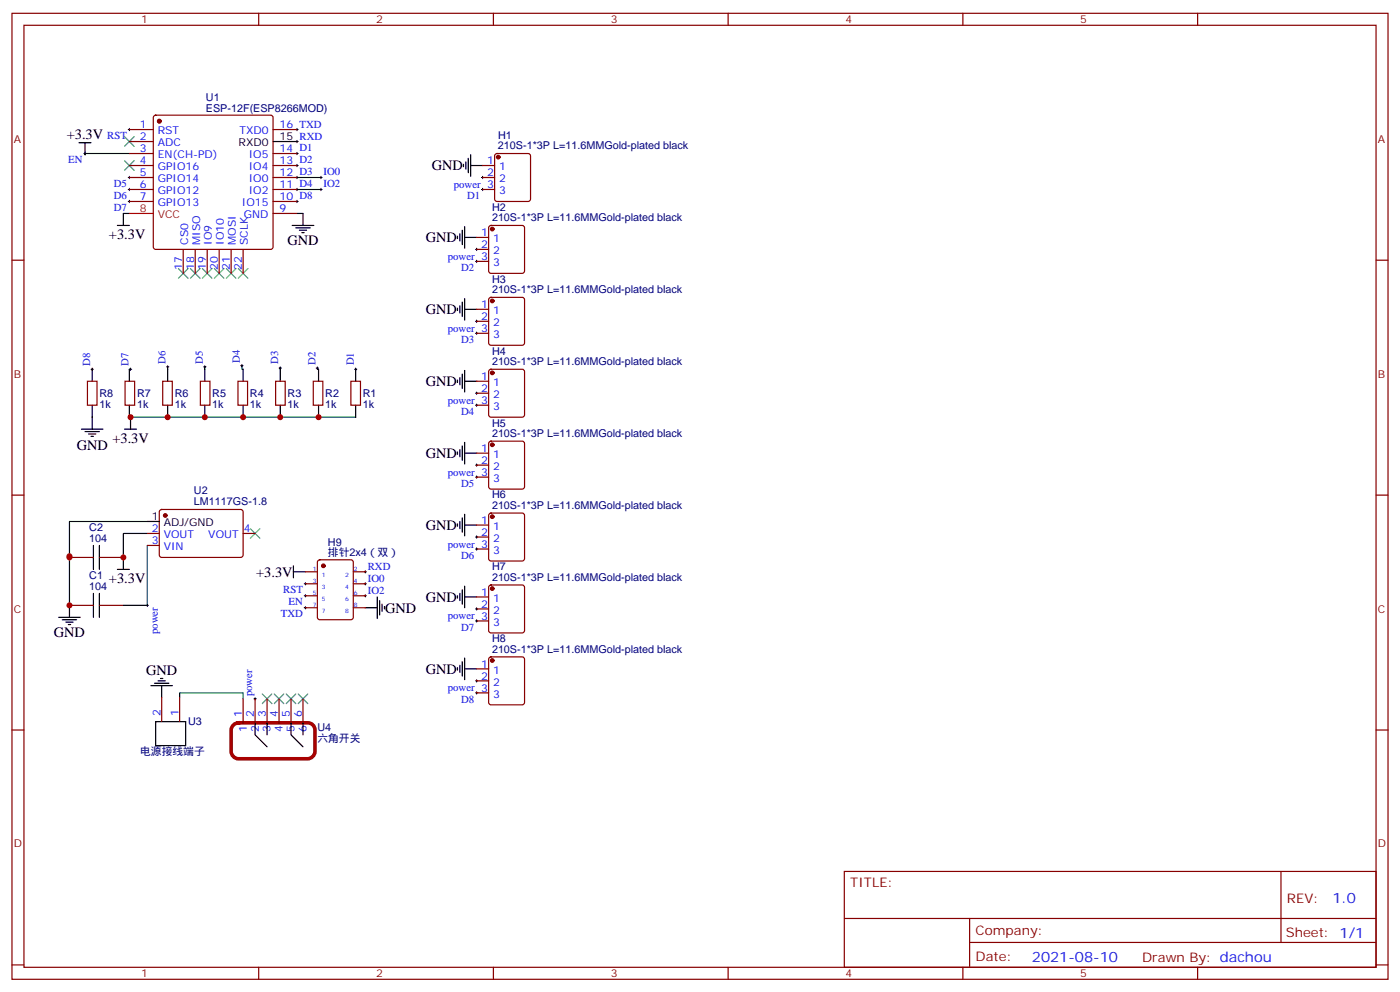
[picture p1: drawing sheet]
<svg xmlns="http://www.w3.org/2000/svg" width="412mm" height="292mm" viewBox="0 0 412 292" stroke-linecap="round" stroke-linejoin="round" font-family="sans-serif">
<g fill="none" stroke="#870000" stroke-width=".35">
<path d="M3.5 3.9h405.4v284.4h-405.4zM7.1 7.4h398.2v277.3h-398.2zM76.2 3.9v3.5M145.3 3.9v3.5M214.5 3.9v3.5M283.6 3.9v3.5M352.8 3.9v3.5M3.5 76.6h3.6M405.3 76.6h3.6M3.5 145.7h3.6M405.3 145.7h3.6M90 168.3h3.5"/>
<path d="M90 171.8h3.5M90 175.4h3.5M90 178.9h3.5M93.7 165l.5-.2h9.2l.6 .4 .1 16.5-.5 .7h-9.4l-.7-.4v-16.5zM104.1 168.3h3.5M104.1 171.8h3.5M104.1 175.4h3.5M104.1 178.9h3.5M3.5 214.9h3.6M405.3 214.9h3.6M248.7 256.5h156.6v28.2h-156.6zM377.3 256.5v20.9"/>
<path d="M248.7 270.4h156.5M285.6 277.4h119.6M285.6 270.4v14.1M3.5 284h3.6M76.2 284.7v3.6M145.3 284.7v3.6M214.5 284.7v3.6M283.6 284.7v3.6M352.8 284.7v3.6M405.3 284h3.6"/>
</g>
<g fill="none" stroke="#000" stroke-width=".29">
<path d="M37.7 38.1h.8M38.1 37.8v.7M87.1 38.1h.7M87.5 37.8v.7M24.7 45.2h.7M25 44.8v.7M87.1 41.7h.7M87.5 41.3v.7M94.2 55.8h.7M94.2 52.2h.7M94.5 51.9v.7M94.5 55.4v.7"/>
<path d="M89.6 178.9h.7M89.6 175.4h.7M89.6 171.8h.7M90 171.5v.7M90 175v.7M90 178.5v.7M107.2 175.4h.7M107.2 171.8h.7M107.2 168.3h.7M107.6 168v.7M107.6 171.5v.7M107.6 175v.7"/>
</g>
<path d="M38.1 45.2h-13.1v.3M87.5 55.8h7M87.5 52.2h7M43.4 153.5h-22.9v10.6" fill="none" stroke="#008700" stroke-width=".35"/>
<path d="M23.3 42h3.5M25 42v3.5M27.5 160.5v7.1M86.4 168.3h3.6M86.4 166.5v3.6M107.6 178.9h3.5M111.1 175.7v6.4M111.8 176.8v4.2M112.5 177.8v2.2M113.2 178.5v.7" fill="none" stroke="#000" stroke-width=".35"/>
<circle cx="95.2" cy="166.5" r=".53" fill="#870000" stroke="#870000" stroke-width=".35"/>
<path d="M29.3 160.5v7.1z" fill="#f00" stroke="#000" stroke-width=".35"/>
<path d="M20.5 164.1h7M29.3 164.1h7" fill="none" stroke="#870000" stroke-width=".35"/>
<path d="M20.5 163.7v14.5" fill="none" stroke="#008700" stroke-width=".35"/>
<path d="M27.5 174.7v7" fill="none" stroke="#000" stroke-width=".35"/>
<path d="M29.3 174.7v7z" fill="#f00" stroke="#000" stroke-width=".35"/>
<g fill="none" stroke="#870000" stroke-width=".35">
<path d="M38.1 38.1h7.1M45.4 34.1l.5-.2h33.8l.5 .2 .2 .5v38.1l-.2 .5-.5 .2h-33.8l-.5-.2-.2-.5v-38.1zM80.4 38.1h7.1M38.1 48.7h7.1M38.1 52.2h7.1M38.1 55.8h7.1M38.1 41.7h7.1M38.1 45.2h7.1M38.1 59.3h7.1M80.4 48.7h7.1M80.4 52.2h7.1M80.4 55.8h7.1"/>
<path d="M80.4 45.2h7.1M80.4 59.3h7.1M142.2 48.7h3.5M142.2 52.2h3.5M142.2 55.8h3.5M145.9 45.4l.5-.2h9.2l.5 .2 .2 .5v12.7l-.3 .5-.4 .2h-9.2l-.5-.2-.2-.5v-12.7zM54 73.4v7.1M57.5 73.4v7.1M61 73.4v7.1M64.6 73.4v7.1M68.1 73.4v7.1M71.6 73.4v7.1"/>
<path d="M80.4 62.8h7.1M140.4 69.9h3.5M140.4 73.4h3.5M140.4 76.9h3.5M144.2 66.6l.4-.2h9.2l.5 .2 .2 .5v12.7l-.2 .5-.5 .2h-9.2l-.5-.3-.2-.4v-12.7zM140.4 91.1h3.5M140.4 94.6h3.5M140.4 98.1h3.5M144.2 87.7l.4-.2h9.2l.5 .2 .2 .5v12.7l-.2 .5-.5 .2h-9.2l-.5-.2-.2-.5v-12.7zM25.8 112.2h2.8v7.1h-2.8zM36.8 112.2h2.9v7.1h-2.9zM47.9 112.2h2.9v7.1h-2.9z"/>
<path d="M59 112.2h2.8v7.1h-2.8zM70.1 112.2h2.8v7.1h-2.8zM81.2 112.2h2.8v7.1h-2.8zM92.3 112.2h2.8v7.1h-2.8zM103.4 112.2h2.8v7.1h-2.8zM140.4 112.2h3.5M140.4 115.7h3.5M140.4 119.3h3.5M144.2 108.9l.4-.2h9.2l.5 .2 .2 .5v12.7l-.2 .5-.5 .2h-9.2l-.5-.2-.2-.5v-12.7zM140.4 133.4h3.5M140.4 136.9h3.5M144.2 130.1l.4-.2h9.2l.5 .2 .2 .5v12.7l-.2 .5-.5 .2h-9.2l-.5-.3-.2-.4v-12.7z"/>
<path d="M43.4 157h3.5M47.2 150.2l.4-.2h23.6l.4 .7-.1 12.9-.6 .5-23.5-.1-.5-.6v-12.7zM71.6 157h3.5M140.4 154.6h3.5M140.4 158.1h3.5M140.4 140.4h3.5M144.2 151.2l.4-.2h9.2l.5 .2 .2 .5v12.7l-.2 .5-.5 .2h-9.2l-.5-.2-.2-.5v-12.7zM20.5 178.2h7M29.3 178.2h7M43.4 160.5h3.5M140.4 175.7h3.5M140.4 179.2h3.5"/>
<path d="M140.4 161.6h3.5M144.2 172.4l.4-.2h9.2l.5 .2 .2 .5v12.7l-.2 .5-.5 .2h-9.2l-.5-.2-.2-.5v-12.7zM140.4 196.9h3.5M140.4 182.8h3.5M144.2 193.6l.4-.2h9.2l.5 .2 .2 .5v12.7l-.2 .5-.5 .2h-9.2l-.5-.3-.2-.4v-12.7zM47.6 205.4v7M52.9 205.4v7M71.6 205.7v7.1M75.1 205.7v7.1M78.7 205.7v7.1M82.2 205.7v7.1M85.7 205.7v7.1"/>
<path d="M89.3 205.7v7.1M140.4 200.4h3.5M140.4 203.9h3.5"/>
</g>
<g fill="none" stroke="#3c3" stroke-width=".35">
<path d="M36.7 47.3l2.8 2.8M36.7 40.3l2.8 2.8M39.5 47.3l-2.8 2.8M39.5 40.3l-2.8 2.8M52.6 79.1l2.8 2.8M55.4 79.1l-2.8 2.8M56.1 79.1l2.8 2.8M58.9 79.1l-2.8 2.8M59.6 79.1l2.8 2.8M62.4 79.1l-2.8 2.8M63.1 79.1l2.9 2.8M66 79.1l-2.9 2.8"/>
<path d="M66.7 79.1l2.8 2.8M69.5 79.1l-2.8 2.8M70.2 79.1l2.8 2.8M73 79.1l-2.8 2.8M73.7 155.6l2.9 2.8M76.6 155.6l-2.9 2.8M77.3 204.3l2.8 2.8M80.1 204.3l-2.8 2.8M80.8 204.3l2.8 2.8M83.6 204.3l-2.8 2.8M84.3 204.3l2.8 2.8M87.1 204.3l-2.8 2.8"/>
<path d="M87.8 204.3l2.9 2.8M90.7 204.3l-2.9 2.8"/>
</g>
<path d="M36.3 62.8h1.8M87.5 62.8h1.8M38.1 108.7h.4M49.4 108v.7M60.3 108v.7M71.3 107.6v1.1h.3M82.5 108.3v.4M93.5 108.3v.4h.3M38.1 122.8h66.7M43.4 157h-7.1v7.1M43.4 160.5v17.7h-7.1M52.9 205.4v-1.5h18.7v1.8" fill="none" stroke="#008700" stroke-width=".35"/>
<g fill="none" stroke="#000" stroke-width=".29">
<path d="M37.7 59.3h.8M37.7 55.8h.8M37.7 52.2h.8M38.1 51.9v.7M38.1 55.4v.7M38.1 58.9v.8M87.1 59.3h.7M87.1 55.8h.7M87.1 52.2h.7M87.1 48.7h.7M87.1 45.2h.7M87.5 44.8v.7"/>
<path d="M87.5 48.4v.7M87.5 51.9v.7M87.5 55.4v.7M87.5 58.9v.8M141.8 55.8h.7M141.8 52.2h.7M142.2 51.9v.7M142.2 55.4v.7M140.1 76.9h.7M140.1 73.4h.7M140.4 73.1v.7M140.4 76.6v.7"/>
<path d="M140.1 98.1h.7M140.1 94.6h.7M140.4 94.2v.7M140.4 97.8v.7M26.8 108.7h.7M27.2 108.3v.7M38.1 108.7h.7M38.5 108.3v.7M49 108h.7M49.4 107.6v.7M60 108h.7M60.3 107.6v.7"/>
<path d="M70.9 107.6h.7M71.3 107.3v.7M82.2 108.3h.7M82.5 108v.7M93.1 108.3h.7M93.5 108v.7M104.4 108.7h.7M104.8 108.3v.7M140.1 119.3h.7M140.1 115.7h.7M140.4 115.4v.7M140.4 118.9v.7"/>
<path d="M140.1 136.9h.7M140.4 136.6v.7M140.1 140.4h.7M140.1 158.1h.7M140.4 140.1v.7M140.4 157.7v.7M43 178.2h.7M43.4 177.8v.7M140.1 161.6h.7M140.1 179.2h.7M140.4 161.3v.7M140.4 178.9v.7"/>
<path d="M140.1 182.8h.7M140.4 182.4v.7M74.8 205.7h.7M75.1 205.4v.7M140.1 203.9h.7M140.1 200.4h.7M140.4 200.1v.7M140.4 203.6v.7"/>
</g>
<g fill="none" stroke="#000" stroke-width=".35">
<path d="M80.4 41.7h7.1M136.5 48.4v.7M137.2 47.7v2.1M137.9 46.6v4.2M138.6 48.7h3.6M138.6 45.5v6.4M34.6 66.4h3.5M36.3 62.8v3.6M86.1 66.4h6.3M87.1 67.1h4.3M88.2 67.8h2.1M88.9 68.5h.7"/>
<path d="M89.3 62.8v3.6M134.8 69.5v.7M135.5 68.8v2.1M136.2 67.8v4.2M136.9 66.7v6.4M136.9 69.9h3.5M134.8 90.7v.7M135.5 90v2.1M136.2 88.9v4.3M136.9 87.9v6.3M136.9 91.1h3.5M27.2 108.7v3.5"/>
<path d="M27.2 119.3v7M38.1 108.7v3.5M38.1 119.3v3.5M49.4 108.7v3.5M49.4 119.3v3.5M60.3 108.7v3.5M60.3 119.3v3.5M71.6 108.7v3.5M71.6 119.3v3.5M82.5 108.7v3.5M82.5 119.3v3.5M93.8 108.7v3.5"/>
<path d="M93.8 119.3v3.5M104.8 108.7v3.5M104.8 119.3v3.5M134.8 111.9v.7M135.5 111.2v2.1M136.2 110.1v4.2M136.9 109v6.4M136.9 112.2h3.5M24 126.3h6.3M25 127h4.3M26.1 127.7h2.1M26.8 128.4h.7"/>
<path d="M36.7 126.3h3.5M38.5 122.8v3.5M134.8 133v.7M135.5 132.3v2.1M136.2 131.3v4.2M136.9 130.2v6.4M136.9 133.4h3.5M43.4 153.5h3.5M134.8 154.2v.7M135.5 153.5v2.1M136.2 152.4v4.3M136.9 151.4v6.3"/>
<path d="M136.9 154.6h3.5M20.5 178.2v3.5M34.6 167.6h3.5M36.3 164.1v3.5M134.8 175.4v.7M135.5 174.7v2.1M136.2 173.6v4.2M136.9 172.5v6.4M136.9 175.7h3.5M17.3 181.7h6.3M18.3 182.4h4.3M19.4 183.1h2.1"/>
<path d="M20.1 183.8h.7M47.3 199.7h.7M134.8 196.5v.7M135.5 195.8v2.1M136.2 194.8v4.2M136.9 196.9h3.5M136.9 193.7v6.4M44.4 201.8h6.4M45.5 201.1h4.2M45.9 212.4h8.8v7.1h-8.8zM46.6 200.4h2.1M47.6 201.8v3.6"/>
<path d="M75.1 212.8v3.5l3.6 3.5M78.7 212.8v3.5M85.7 212.8v3.5l3.6 3.5M89.3 212.8v3.5"/>
</g>
<g fill="#870000" stroke="#870000" stroke-width=".35">
<circle cx="145" cy="194.4" r=".53"/>
<circle cx="145" cy="173.2" r=".53"/>
<circle cx="145" cy="152.1" r=".53"/>
<circle cx="145" cy="130.9" r=".53"/>
<circle cx="145" cy="109.7" r=".53"/>
<circle cx="145" cy="88.6" r=".53"/>
<circle cx="145" cy="67.4" r=".53"/>
<circle cx="146.8" cy="46.2" r=".53"/>
<circle cx="48.7" cy="151.7" r=".53"/>
<circle cx="46.9" cy="35.7" r=".53"/>
</g>
<path d="M68.8 213.4l1.4-.6h20.5a2.12 2.12 0 0 1 2.1 2.1v6.3a2.27 2.27 0 0 1-2.1 2.1h-20.5a2.27 2.27 0 0 1-2.1-2.1v-6.3l.1-.6z" fill="none" stroke="#900" stroke-width="1.1"/>
<path d="M38.1 62.8h7.1" fill="none" stroke="#f00" stroke-width=".35"/>
<g fill="#c00">
<circle cx="20.5" cy="178.2" r=".88"/>
<circle cx="20.5" cy="164.1" r=".88"/>
<circle cx="20.5" cy="163.7" r=".88"/>
<circle cx="36.3" cy="164.1" r=".88"/>
<circle cx="38.5" cy="122.8" r=".88"/>
<circle cx="49.4" cy="122.8" r=".88"/>
<circle cx="60.3" cy="122.8" r=".88"/>
<circle cx="71.6" cy="122.8" r=".88"/>
<circle cx="82.6" cy="122.8" r=".88"/>
<circle cx="93.8" cy="122.8" r=".88"/>
</g>
<g font-size="4.2">
<text x="19.7" y="41">+3.3V</text>
<text x="127.2" y="50.1">GND</text>
<text x="32.1" y="70.4">+3.3V</text>
<text x="125.4" y="71.3">GND</text>
<text x="84.7" y="72">GND</text>
<text x="125.4" y="92.5">GND</text>
<text x="125.4" y="113.6">GND</text>
<text x="33.1" y="130.3">+3.3V</text>
<text x="22.6" y="132.4">GND</text>
<text x="125.4" y="134.8">GND</text>
<text x="125.4" y="156">GND</text>
<text x="32.1" y="171.6">+3.3V</text>
<text x="75.5" y="169.7">+3.3V</text>
<text x="125.4" y="177.1">GND</text>
<text x="113.4" y="180.4">GND</text>
<text x="15.9" y="187.4">GND</text>
<text x="43" y="198.6">GND</text>
<text x="125.4" y="198.3">GND</text>
</g>
<g font-size="4.2" fill="#00f">
<text x="392.5" y="265.8">1.0</text>
<text x="304" y="283.1">2021-08-10</text>
</g>
<g font-size="3.9" fill="#800">
<text x="250.5" y="261.1">TITLE:</text>
<text x="379.1" y="265.8">REV:</text>
<text x="287.4" y="275.3">Company:</text>
<text x="378.7" y="275.9">Sheet: 1/1</text>
<text x="287.4" y="283">Date:</text>
<text x="336.4" y="283.1">Drawn By: dachou</text>
</g>
<g font-size="3.2" fill="#800">
<text x="41.6" y="6.9">1</text>
<text x="110.8" y="6.9">2</text>
<text x="179.9" y="6.9">3</text>
<text x="249.1" y="6.9">4</text>
<text x="318.2" y="6.9">5</text>
<text x="4.1" y="42">A</text>
<text x="405.9" y="42">A</text>
<text x="4.1" y="111.2">B</text>
<text x="405.9" y="111.2">B</text>
<text x="4.1" y="180.3">C</text>
<text x="405.9" y="180.3">C</text>
<text x="4.1" y="249.4">D</text>
<text x="405.9" y="249.4">D</text>
<text x="41.6" y="287.7">1</text>
<text x="110.8" y="287.7">2</text>
<text x="179.9" y="287.7">3</text>
<text x="249.1" y="287.7">4</text>
<text x="318.2" y="287.7">5</text>
</g>
<g font-size="3.2" fill="#000080">
<text x="60.7" y="29.6">U1</text>
<text x="60.7" y="32.8">ESP-12F(ESP8266MOD)</text>
<text x="146.7" y="40.9">H1</text>
<text x="146.7" y="43.9">210S-1*3P L=11.6MMGold-plated black</text>
<text x="144.9" y="65.1">210S-1*3P L=11.6MMGold-plated black</text>
<text x="144.9" y="62.1">H2</text>
<text x="144.9" y="83.2">H3</text>
<text x="144.9" y="86.3">210S-1*3P L=11.6MMGold-plated black</text>
<text x="144.9" y="107.4">210S-1*3P L=11.6MMGold-plated black</text>
<text x="144.9" y="104.4">H4</text>
<text x="29.3" y="116.9">R8</text>
<text x="40.4" y="116.9">R7</text>
<text x="51.5" y="116.9">R6</text>
<text x="62.5" y="116.9">R5</text>
<text x="73.6" y="116.9">R4</text>
<text x="84.7" y="116.9">R3</text>
<text x="95.8" y="116.9">R2</text>
<text x="106.9" y="116.9">R1</text>
<text x="29.3" y="120.1">1k</text>
<text x="40.4" y="120.1">1k</text>
<text x="51.5" y="120.1">1k</text>
<text x="62.5" y="120.1">1k</text>
<text x="73.6" y="120.1">1k</text>
<text x="84.7" y="120.1">1k</text>
<text x="95.8" y="120.1">1k</text>
<text x="106.9" y="120.1">1k</text>
<text x="144.9" y="125.6">H5</text>
<text x="144.9" y="128.6">210S-1*3P L=11.6MMGold-plated black</text>
<text x="57.1" y="148.7">LM1117GS-1.8</text>
<text x="57.1" y="145.5">U2</text>
<text x="144.9" y="149.8">210S-1*3P L=11.6MMGold-plated black</text>
<text x="144.9" y="146.7">H6</text>
<text x="26.3" y="159.5">104</text>
<text x="26.3" y="156.3">C2</text>
<text x="96.6" y="160.7">H9</text>
<text x="96.6" y="163.7">排针2x4（双）</text>
<text x="144.9" y="167.9">H7</text>
<text x="26.3" y="173.6">104</text>
<text x="26.3" y="170.4">C1</text>
<text x="144.9" y="170.9">210S-1*3P L=11.6MMGold-plated black</text>
<text x="144.9" y="189.1">H8</text>
<text x="144.9" y="192.1">210S-1*3P L=11.6MMGold-plated black</text>
<text x="55.4" y="213.3">U3</text>
<text x="93.5" y="215.3">U4</text>
<text x="93.5" y="218.5">六角开关</text>
<text x="41.3" y="222.4">电源接线端子</text>
</g>
<g font-size="3.2" fill="#00f">
<text x="31.6" y="41">RST</text>
<text x="41.2" y="37.8">1</text>
<text x="41.2" y="41.3">2</text>
<text x="46.5" y="39.5">RST</text>
<text x="70.5" y="39.5">TXD0</text>
<text x="82.4" y="37.8">16 TXD</text>
<text x="41.2" y="44.8">3</text>
<text x="46.5" y="43.1">ADC</text>
<text x="46.5" y="46.6">EN(CH-PD)</text>
<text x="73.3" y="46.6">IO5</text>
<text x="82.4" y="44.8">14 D1</text>
<text x="20.1" y="48">EN</text>
<text x="41.2" y="48.4">4</text>
<text x="41.2" y="51.9">5</text>
<text x="46.5" y="50.1">GPIO16</text>
<text x="46.5" y="53.7">GPIO14</text>
<text x="73.3" y="53.7">IO0</text>
<text x="73.3" y="50.1">IO4</text>
<text x="82.4" y="51.9">12 D3</text>
<text x="82.4" y="48.4">13 D2</text>
<text x="95.3" y="51.6">IO0</text>
<text x="143.5" y="48.4">1</text>
<text x="143.5" y="51.9">2</text>
<text x="147" y="50.1">1</text>
<text x="147" y="53.7">2</text>
<text x="33.5" y="58.6">D6</text>
<text x="33.5" y="55.1">D5</text>
<text x="41.2" y="55.4">6</text>
<text x="41.2" y="58.9">7</text>
<text x="46.5" y="57.2">GPIO12</text>
<text x="73.3" y="57.2">IO2</text>
<text x="82.4" y="58.9">10 D8</text>
<text x="82.4" y="55.4">11 D4</text>
<text x="95.3" y="55.1">IO2</text>
<text x="133.7" y="55.3">power 3</text>
<text x="137.6" y="58.6">D1</text>
<text x="147" y="57.2">3</text>
<text x="33.5" y="62.2">D7</text>
<text x="46.5" y="60.7">GPIO13</text>
<text x="71.3" y="60.7">IO15</text>
<text x="71.8" y="64.2">GND</text>
<text x="82.4" y="62.5">9</text>
<text x="141.7" y="69.5">1</text>
<text x="145.2" y="71.3">1</text>
<text x="55.4" y="72.1" transform="rotate(-90 55.4 72.1)">CS0</text>
<text x="58.9" y="72.1" transform="rotate(-90 58.9 72.1)">MISO</text>
<text x="62.4" y="72.1" transform="rotate(-90 62.4 72.1)">IO9</text>
<text x="66" y="72.1" transform="rotate(-90 66 72.1)">IO10</text>
<text x="69.5" y="72.1" transform="rotate(-90 69.5 72.1)">MOSI</text>
<text x="73" y="72.1" transform="rotate(-90 73 72.1)">SCLK</text>
<text x="131.9" y="76.5">power 3</text>
<text x="141.7" y="73.1">2</text>
<text x="145.2" y="74.8">2</text>
<text x="53.6" y="79.4" transform="rotate(-90 53.6 79.4)">17</text>
<text x="57.1" y="79.4" transform="rotate(-90 57.1 79.4)">18</text>
<text x="60.7" y="79.4" transform="rotate(-90 60.7 79.4)">19</text>
<text x="64.2" y="79.4" transform="rotate(-90 64.2 79.4)">20</text>
<text x="67.7" y="79.4" transform="rotate(-90 67.7 79.4)">21</text>
<text x="71.3" y="79.4" transform="rotate(-90 71.3 79.4)">22</text>
<text x="135.8" y="79.8">D2</text>
<text x="145.2" y="78.4">3</text>
<text x="141.7" y="90.7">1</text>
<text x="141.7" y="94.2">2</text>
<text x="145.2" y="92.5">1</text>
<text x="145.2" y="96">2</text>
<text x="131.9" y="97.7">power 3</text>
<text x="135.8" y="101">D3</text>
<text x="145.2" y="99.5">3</text>
<text x="26.6" y="107.8" transform="rotate(-90 26.6 107.8)">D8</text>
<text x="37.9" y="107.8" transform="rotate(-90 37.9 107.8)">D7</text>
<text x="48.8" y="107.1" transform="rotate(-90 48.8 107.1)">D6</text>
<text x="59.7" y="107.1" transform="rotate(-90 59.7 107.1)">D5</text>
<text x="70.7" y="106.7" transform="rotate(-90 70.7 106.7)">D4</text>
<text x="82" y="107.2" transform="rotate(-90 82 107.2)">D3</text>
<text x="92.9" y="107.4" transform="rotate(-90 92.9 107.4)">D2</text>
<text x="104.2" y="107.6" transform="rotate(-90 104.2 107.6)">D1</text>
<text x="141.7" y="111.9">1</text>
<text x="145.2" y="113.6">1</text>
<text x="131.9" y="118.8">power 3</text>
<text x="141.7" y="115.4">2</text>
<text x="145.2" y="117.2">2</text>
<text x="135.8" y="122.1">D4</text>
<text x="145.2" y="120.7">3</text>
<text x="141.7" y="133">1</text>
<text x="141.7" y="136.6">2</text>
<text x="145.2" y="134.8">1</text>
<text x="131.9" y="140">power 3</text>
<text x="135.8" y="143.3">D5</text>
<text x="145.2" y="138.3">2</text>
<text x="145.2" y="141.9">3</text>
<text x="141.7" y="154.2">1</text>
<text x="145.2" y="156">1</text>
<text x="44.7" y="156.7">2</text>
<text x="44.7" y="160.2">3</text>
<text x="48.2" y="158.4">VOUT</text>
<text x="48.2" y="162">VIN</text>
<text x="61.4" y="158.4">VOUT</text>
<text x="71.8" y="156.7">4</text>
<text x="131.9" y="161.2">power 3</text>
<text x="141.7" y="157.7">2</text>
<text x="145.2" y="159.5">2</text>
<text x="108.3" y="167.7">RXD</text>
<text x="135.8" y="164.5">D6</text>
<text x="145.2" y="163">3</text>
<text x="108.3" y="171.2">IO0</text>
<text x="83.4" y="174.7">RST</text>
<text x="85" y="178.2">EN</text>
<text x="108.3" y="174.7">IO2</text>
<text x="141.7" y="175.4">1</text>
<text x="141.7" y="178.9">2</text>
<text x="145.2" y="177.1">1</text>
<text x="82.7" y="181.7">TXD</text>
<text x="131.9" y="182.3">power 3</text>
<text x="135.8" y="185.6">D7</text>
<text x="145.2" y="180.7">2</text>
<text x="145.2" y="184.2">3</text>
<text x="46.5" y="186.7" transform="rotate(-90 46.5 186.7)">power</text>
<text x="141.7" y="196.5">1</text>
<text x="131.9" y="203.5">power 3</text>
<text x="141.7" y="200.1">2</text>
<text x="145.2" y="198.3">1</text>
<text x="145.2" y="201.8">2</text>
<text x="74.3" y="205" transform="rotate(-90 74.3 205)">power</text>
<text x="135.8" y="206.8">D8</text>
<text x="145.2" y="205.4">3</text>
<text x="47.3" y="210.6" transform="rotate(-90 47.3 210.6)">2</text>
<text x="52.6" y="210.6" transform="rotate(-90 52.6 210.6)">1</text>
<text x="71.3" y="211" transform="rotate(-90 71.3 211)">1</text>
<text x="72.7" y="215.5" transform="rotate(-90 72.7 215.5)">1</text>
<text x="74.8" y="211" transform="rotate(-90 74.8 211)">2</text>
<text x="76.2" y="215.5" transform="rotate(-90 76.2 215.5)">2</text>
<text x="78.3" y="211" transform="rotate(-90 78.3 211)">3</text>
<text x="79.7" y="215.5" transform="rotate(-90 79.7 215.5)">3</text>
<text x="81.8" y="211" transform="rotate(-90 81.8 211)">4</text>
<text x="83.3" y="215.5" transform="rotate(-90 83.3 215.5)">4</text>
<text x="85.4" y="211" transform="rotate(-90 85.4 211)">5</text>
<text x="86.8" y="215.5" transform="rotate(-90 86.8 215.5)">5</text>
<text x="88.9" y="211" transform="rotate(-90 88.9 211)">6</text>
<text x="90.3" y="215.5" transform="rotate(-90 90.3 215.5)">6</text>
</g>
<g font-size="3.2">
<text x="82.4" y="41.3">15 RXD</text>
<text x="70.3" y="43.1">RXD0</text>
<text x="44.7" y="153.1">1</text>
<text x="48.2" y="154.9">ADJ/GND</text>
</g>
<g font-size="3.2" fill="#f00">
<text x="41.2" y="62.5">8</text>
<text x="46.5" y="64.2">VCC</text>
</g>
<g font-size="1.8" fill="#00f">
<text x="92.2" y="168">1</text>
<text x="104.2" y="168">2</text>
<text x="92.2" y="171.5">3</text>
<text x="94.8" y="169.7">1</text>
<text x="94.8" y="173.2">3</text>
<text x="101.6" y="169.7">2</text>
<text x="101.6" y="173.2">4</text>
<text x="104.2" y="171.5">4</text>
<text x="92.2" y="175">5</text>
<text x="92.2" y="178.5">7</text>
<text x="94.8" y="176.8">5</text>
<text x="101.6" y="176.8">6</text>
<text x="104.2" y="175">6</text>
<text x="104.2" y="178.5">8</text>
<text x="94.8" y="180.3">7</text>
<text x="101.6" y="180.3">8</text>
</g>
</svg>
